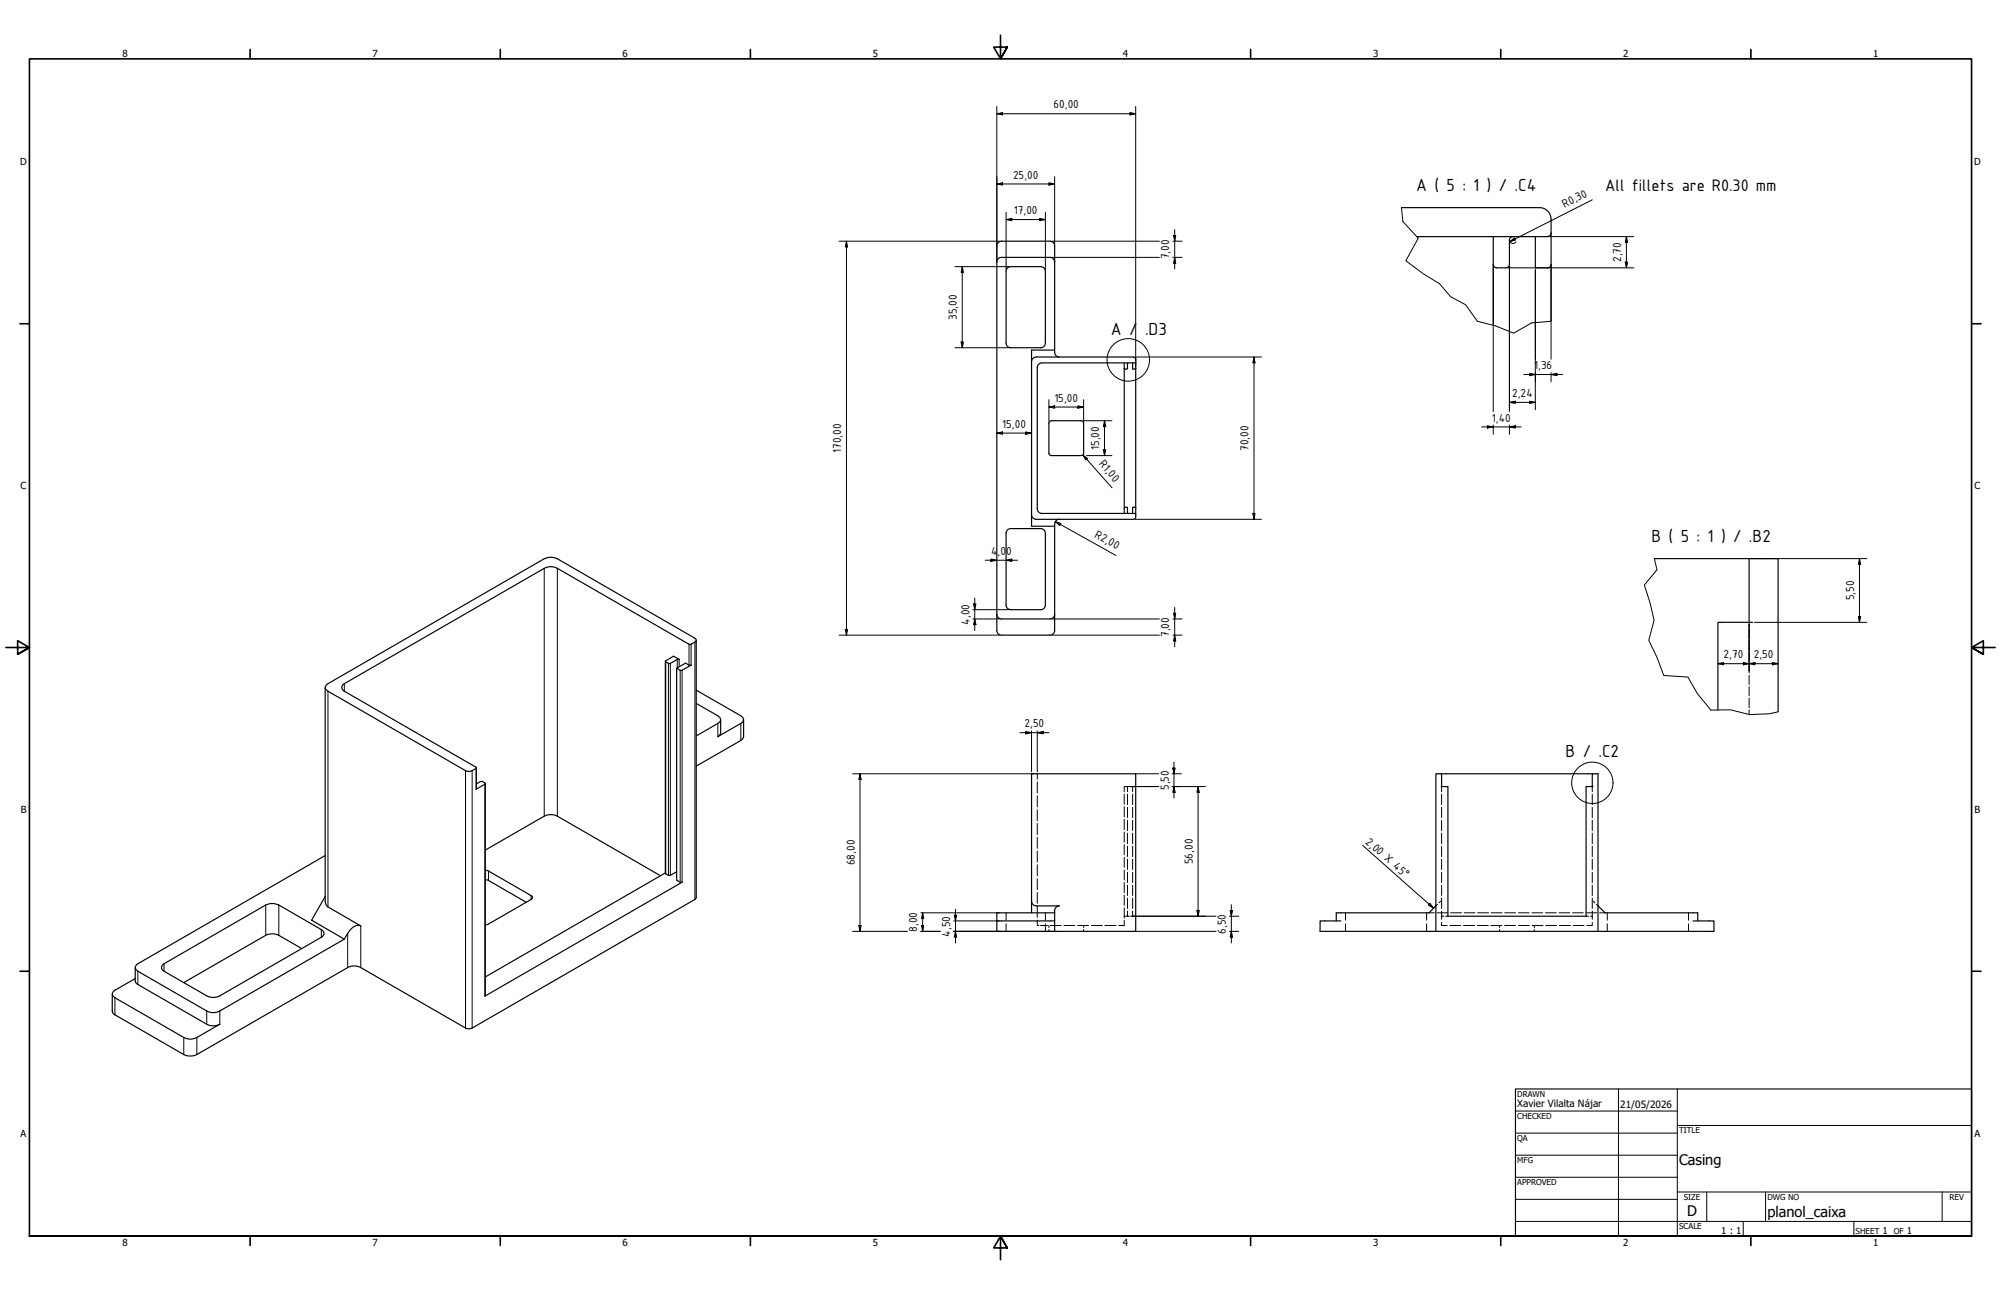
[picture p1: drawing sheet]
<svg xmlns="http://www.w3.org/2000/svg" width="864mm" height="559mm" viewBox="0 0 864 559" stroke-linecap="round" stroke-linejoin="round" font-family="sans-serif">
<!-- layer: Hidden (ANSI) -->
<g fill="none" stroke="#000" stroke-width=".43">
<path d="M447.7 333.9v2.3M447.7 337.4v4.8M485.8 339.4h-.6v2.2M486.3 339.4h.6M486.6 339.4v2.2M488.5 339.4h.4M488.8 339.4v2.2M489.5 339.4h.5M490.1 339.4h.1M622.2 339.4v2.2M687.2 339.4v2.2M447.7 343.4v4.8"/>
<path d="M447.7 349.4v4.7M447.7 355.3v4.8M485.2 342.6v4.4M485.2 348.1v4.4M485.2 353.6v4.3M485.2 359v4.4M486.6 342.7v4.5M486.6 348.4v4.4M486.6 353.9v4.5M486.6 359.5v4.5M488.8 342.7v4.5M488.8 348.4v4.4"/>
<path d="M488.8 353.9v4.5M488.8 359.5v4.5M622.2 342.7v4.5M622.2 348.4v4.4M622.2 353.9v4.5M622.2 359.5v4.5M687.2 342.7v4.5M687.2 348.4v4.4M687.2 353.9v4.5M687.2 359.5v4.5M447.7 361.3v4.7M447.7 367.2v4.8"/>
<path d="M447.7 373.2v4.8M447.7 379.2v4.7M485.2 364.5v4.3M485.2 370v4.3M485.2 375.4v4.3M486.6 365.1v4.5M486.6 370.7v4.5M486.6 376.4v4.4M488.8 365.1v4.5M488.8 370.7v4.5M488.8 376.4v4.4M622.2 365.1v4.5"/>
<path d="M622.2 370.7v4.5M622.2 376.4v4.4M687.2 365.1v4.5M687.2 370.7v4.5M687.2 376.4v4.4M434.2 393.9v3.2M434.2 398.7v3.2M447.7 397v2.4h.7M447.7 385.1v4.7M447.7 391v4.8M449 399.4h3.1M451.2 393.9v3.2"/>
<path d="M451.2 398.7v3.2M452.7 399.4v.8M453.3 399.4h4.7M459.2 399.4h4.7M465.1 399.4h4.7M467.7 399.4v.8M471 399.4h4.7M476.9 399.4h4.7M485.2 397.2v2.2h-2.4M485.2 395.4h.1M485.2 380.8v4.4M485.2 386.3v4.4"/>
<path d="M485.2 391.7v4.4M485.4 395.4h.4M486 395.4h.4M486.6 393.1l-.1 2.3M486.6 382v4.4M486.6 387.5v4.5M486.8 395.4h.6M488 395.4h1.4M488.8 382v4.4M488.8 387.5v4.5M488.8 393.1v2.3M489.6 395.4h.4"/>
<path d="M490.1 395.4h.1M580.7 393.9v3.2M580.7 398.7v3.2M615.7 393.9v3.2M615.7 398.7v3.2M616.7 393.9h2.4M620.2 393.9h4.7M620.4 390.2l-.7 .7M621.7 388.9l-.7 .7M622.2 398v1.4h2.4M622.2 395.4h.1M622.2 382v4.4"/>
<path d="M622.2 387.5v4.5M622.2 393.1v3.6M622.4 395.4h.8M623.9 395.4h.7M625.7 399.4h4.8M626 393.9h4.7M631.6 399.4h4.8M631.9 393.9h4.7M637.5 399.4h4.8M637.7 393.9h4.7M643.4 399.4h4.8M643.6 393.9h4.7"/>
<path d="M647.2 399.4v.8M649.4 399.4h4.7M649.4 393.9h4.7M655.3 399.4h4.7M655.3 393.9h4.7M661.2 393.9h4.6M661.2 399.4h4.7M662.2 399.4v.8M667 393.9h4.6M667.1 399.4h4.7M672.8 393.9h4.7M673 399.4h4.7"/>
<path d="M678.7 393.9h4.6M678.9 399.4h4.7M684.5 393.9h4.7M684.8 395.4h.8M686.4 395.4h.8M687.2 398v1.4h-2.4M687.2 382v4.4M687.2 387.5v4.5M687.2 393.1v3.6M687.7 388.9l.6 .7M689 390.2l.7 .7M690.4 393.9h2.3"/>
<path d="M693.7 393.9v3.2M693.7 398.7v3.2M728.7 393.9v3.2M728.7 398.7v3.2M452.7 401.1v.8M467.7 401.1v.8M647.2 401.1v.8M662.2 401.1v.8"/>
</g>
<!-- layer: Visible (ANSI) -->
<g fill="none" stroke="#000" stroke-width=".51">
<path d="M430.2 113.1l.6-1.5 1.4-.5h21l1.4 .5 .6 1.5M434.8 115.6l1.4-.5h13l1 .2 .7 .8 .3 1v31l-.3 1-.7 .7-1 .3h-13l-1-.3-.7-.7-.3-1v-31zM447.2 154.1h42l.9 .6 .1 68.4-.3 .7-.7 .3h-42M447.2 154.1l-1.4 .5-.6 1.5M455.2 151.1h-10v76h10M457.2 154.1a2 2 0 0 1-2-2v-46l-.3-1-.7-.8-1-.2h-21l-1 .2-.7 .8-.3 1v166l.3 1 .7 .7 1 .3h21l1-.3 .7-.7 .3-1v-46a2 2 0 0 1 2-2M485.2 159l.3 .3M485.2 156.6v65M486.6 159l-1.1 .3M486.9 156.6l-.3 .3v2.1M488.8 156.6v2.7h1.1M489.9 156.6h-40.2l-1 .3-.8 .7-.2 1v61l.6 1.4 1.4 .6h40.2"/>
<path d="M490.2 156.3l-.3 .3M490.2 159l-.3 .3M452.7 195.6v-13l.3-.7 .7-.3 13-.1 .7 .4 .3 .7v13M452.7 195.5l.3 .7 .7 .3M453.7 196.6h13M467.7 195.5l-.3 .7-.7 .3M485.5 218.9l1.1 .3M485.5 218.9l-.3 .3M486.6 219.2v2.1l.3 .3M488.8 219.2v2.1l-.3 .3M489.9 218.9l.3 .3M489.9 218.9l-1.1 .3"/>
<path d="M434.2 230.1v30.9M434.2 230.1l.6-1.4 1.4-.6h13l1.4 .6 .6 1.4M445.2 222.1l.6 1.4 1.4 .6M451.2 230.1v30.9M489.9 221.6l.3 .3M430.2 265.1l.6 1.4 1.4 .6h21l1.4-.6 .6-1.4M434.2 261.1l.6 1.4 1.4 .6h13l1.4-.6 .6-1.4M621.9 339.4h3v56M622.2 339.4v-5.5h-2.5v68M622.2 333.9h65M687.2 339.4v-5.5h2.5v68M687.5 339.4h-3v56"/>
<path d="M430.2 397.4h25M445.2 388.9v-55h45v68h-60v-8h25M445.2 388.9a2 2 0 0 0 2 2h10a2.25 2.25 0 0 0-2 3M445.2 388.9v5M455.2 393.9v8M578.7 397.4h-9v4.5h170v-4.5h-9M619.7 390.9l-3 3h-40v3.5M624.6 395.4h60.2M689.7 390.9l3 3h40v3.5"/>
</g>
<!-- layer: Break Line (ISO) -->
<path d="M604.8 89.6l.7 6 6.6 7.2-5.4 9.7 7.5 5.6 7.1 4.3 4.7 5.6 6.5 3.5 5.1 7.1 7.8 2 7.9 3.2 7.7-4.5 8-.6 .4-.3M714 241l1.1 4.9-5.4 6.5 2.5 8 1.7 7.3-2.3 8.6 3.5 7.2 3 8 10.4 .7 4.1 7.1 5.8 7.1 8.6-.1 8.1 2.1 8.4-.4 3.9-.9" fill="none" stroke="#000" stroke-width=".43"/>
<!-- layer: Visible (ISO) -->
<g fill="none" stroke="#000" stroke-width=".51">
<path d="M604.8 89.6h59.6a5 5 0 0 1 5 5M669.4 94.6v43.8M611.4 102.1h56.6M644.5 102.1v38.3M644.5 114.1l.6 1.2 .9 .3 4.4-.1 .8-.5 .2-.9M652.9 102.1l-.8 .3-.7 1.2v10.5M662.6 102.1v13.5h5.4M669.4 100.6l-.3 .8-1.2 .6M669.4 114.1l-.3 .9-1.2 .6M714 241h40.9v27.5M754.9 241h12.5v66.1M300.5 276.2l-.1 111.5-97.3 56.2-2.2-.3-45.2-26.1a5.8 5.8 0 0 0-5.6 0l-65.1 37.5a6.3 6.3 0 0 1-5.7 0l-30.3-17.5-.5-1.3v-7.3"/>
<path d="M756.4 268.5h-15v37.9M140.3 296.7v92l.6 2.1 .6 .6 14.2 8.1a4.9 4.9 0 0 0-5.6 3.3l-1.5 2.5-14.1-8.2 5.8-10.3M140.8 295.6l94.1-54.5a6.3 6.3 0 0 1 5.6 0l59.4 34.3 .6 .8a3.5 3.5 0 0 1-2.7 1.9l-57.3-32.9a5.8 5.8 0 0 0-5.6 0l-86.3 49.8a1.73 1.73 0 0 0-1.1 1.6 1.73 1.73 0 0 0 1.1 1.7l56.9 32.8v.5a4.2 4.2 0 0 1-4.6 .9l-59.4-34.2a1.65 1.65 0 0 1-.7-2.7zM287.1 285.4v91.4l1.8 1 3.1-1.6M287.3 285.1l3.4-2 2.4 1.4h-.8l-3.4 1.9-1.6-.8zM292 288.4l1.6 .8h.8l3.9-2.2h-.9l-1.5-.9-3.9 2.3v91.4l1.6 .9h.8l-85.1 49.1 .1-91.7M300.5 297.8l20 11.7a1.65 1.65 0 0 1-.8 2.7l-9.9 5.7 1-1 .2-.7v-5.7M300.5 303.5l10.1 6a1.65 1.65 0 0 1-.8 2.7l-9.3 5.4M320.9 310.5v7.4l-.5 1.1-19.9 11.6M205.6 331.3l-.1 9.3 3.9-2.5-1.6-.9-2.2 1.1M140.3 369.2l-80.8 46.7a1.73 1.73 0 0 0-1.1 1.6 1.73 1.73 0 0 0 1.1 1.6l29.7 17.1a5.8 5.8 0 0 0 5.7 0l53.7-30.9M209.4 366.8l25.5-14.6a6.3 6.3 0 0 1 5.6 0l44.6 25.7"/>
<path d="M209.4 375.5l1.4 .4 18.4 10.6 .6 .8-.6 .8-18.4 10.6-1.4 .3M209.4 379.6l1.4 .3 16.3 9.4M287.1 376.7l-77.7 44.9M58.4 417.5v5.7l.5 1.2 30.3 17.6a5.8 5.8 0 0 0 5.7 0l-9.9 5.7a5.8 5.8 0 0 1-5.7 0l-29.7-17.2a1.73 1.73 0 0 1-1.1-1.6 1.73 1.73 0 0 1 1.1-1.6l8.8-5M70.1 416.4l44.6-25.9a6.3 6.3 0 0 1 5.6 0l19.1 11.3a1.65 1.65 0 0 1-.7 2.6l-43.8 25.3a5.8 5.8 0 0 1-5.7 0l-18.4-10.6a1.67 1.67 0 0 1-.7-2.7zM130.2 409.3l-9.9-5.7a6.3 6.3 0 0 0-5.6 0l-35.4 20.4"/>
</g>
<!-- layer: Hidden (ISO) -->
<path d="M754.9 268.5v2M754.9 271.5v4M754.9 276.5v4M754.9 281.4v4M754.9 286.4v4M754.9 291.4v4M754.9 296.4v4M754.9 301.3v4M754.9 306.3v2" fill="none" stroke="#000" stroke-width=".43"/>
<!-- layer: Visible Narrow (ISO) -->
<g fill="none" stroke="#000" stroke-width=".43">
<path d="M234.9 245.2v107M240.5 245.2v107M297.4 278v9M298.3 278v9M299.9 277.1v111M141.5 298.3v93.1M148.6 295v3.3M287.3 285.6v91.5M288.5 286.3v91.4M289.3 286.3v91.4M292.3 284.5v3.7M293.1 284.5v3.2"/>
<path d="M293.6 289.2v91.5M294.4 289.2v91.5M309.8 312.2v5.7M319.7 312.2v7.3M200.9 332.5v111.1M203.8 332.5v111.1M205.5 331.6v9M209.3 338.4v91.4M210.8 375.9v4M114.7 390.5v13.1M120.3 390.5v13.1M155.7 399.5v18"/>
<path d="M229.2 386.5v1.6M59.5 419.1v5.7M70.8 415.9v3.2M138.7 401.1v3.3M150.1 402.8v14.7M49.6 430.5v7.4M89.2 436.2v5.8M94.9 436.2v5.8M79.3 447.7v7.3M85 447.7v7.3"/>
</g>
<!-- layer: Detail Boundary (ISO) -->
<g fill="none" stroke="#000" stroke-width=".43">
<circle cx="486.9" cy="155.3" r="9.2"/>
<circle cx="687.2" cy="337.8" r="8.9"/>
</g>
<!-- layer: Border (ANSI) -->
<g fill="none" stroke="#000" stroke-width=".7">
<path d="M431.8 15.2v10.2l-2.9-5.1h5.8l-2.9 5.1 2.9-5.1M107.9 21.3v4.1M215.9 21.3v4.1M323.8 21.3v4.1M539.8 21.3v4.1M647.7 21.3v4.1M755.6 21.3v4.1M8.6 139.7h4.1M850.9 139.7h4.1M2.5 279.4h10.2l-5.1-2.9v5.8l5.1-2.9-5.1 2.9M861.1 279.4h-10.2l5.1-2.9v5.8l-5.1-2.9 5.1 2.9M8.6 419.1h4.1"/>
<path d="M850.9 419.1h4.1M12.7 533.4v-508h838.2v508h-838.2h838.2M107.9 533.4v4.1M215.9 533.4v4.1M323.8 533.4v4.1M434.7 538.5l-2.9-5.1 2.9 5.1h-5.8l2.9-5.1v10.2M539.8 533.4v4.1M647.7 533.4v4.1M755.6 533.4v4.1"/>
</g>
<!-- layer: Title (ANSI) -->
<g fill="none" stroke="#000" stroke-width=".43">
<path d="M654 479.4h69.9M698.5 469.9v63.5M723.9 469.9v63.5M654 488.9h69.9M654 498.5h69.9M723.9 485.6h127M654 508h69.9M654 517.5h69.9M723.9 514.3h127M736.6 514.3v12.7M762 514.3v12.7M838.2 514.3v12.7"/>
<path d="M654 527h196.9M752.3 527v6.4M800.1 527v6.4"/>
</g>
<path d="M654 469.9h196.9v63.5h-196.9z" fill="none" stroke="#000" stroke-width=".51"/>
<!-- layer: Dimension (ISO) -->
<g fill="none" stroke="#000" stroke-width=".43">
<path d="M430.2 49.1l2.5-.5v1zM430.2 45.9v66.4M430.2 49.1h60M487.7 48.6l2.5 .5-2.5 .5zM490.2 45.9v112.3M430.2 79.4l2.5-.5v1zM430.2 79.4h25M452.7 78.9l2.5 .5-2.5 .5zM455.2 76.2v29.1M434.2 94.7l2.5-.5v1zM434.2 94.7h17M434.2 91.6v24.7"/>
<path d="M448.7 94.2l2.5 .5-2.5 .5zM451.2 91.6v24.7M507 99.1v17M687.2 86.2l-35.6 18.1M362.1 104.1h69.3M365.3 104.1l.5 2.5h-1zM365.3 104.1v170M412.1 115.1h23.3M415.3 115.1l.5 2.5h-1zM415.3 115.1v35M454 104.1h46.4M454 111.1h46.4"/>
<path d="M506.2 104.1h4M506.2 111.1h4M506.5 101.6h.9l-.4 2.5zM507 111.1l.4 2.5h-.9zM644.5 114.9v62.7M650.7 115.6h54.4M651.4 114.9v62.7M651.6 104.3l2-1.6 .4 .9zM651.7 104.4a1.49 1.49 0 0 0 2.5 0M662.6 116.4v60.4M668.7 102.1h36.4M669.4 114.9v40.1"/>
<path d="M701.4 113.1h1l-.5 2.5zM701.9 102.1l.5 2.5h-1zM701.9 102.1v13.5M412.1 150.1h23.3M414.8 147.6h1l-.5 2.5zM490 154.1h54.4M541.2 154.1l.5 2.5h-1zM541.2 154.1v70M452.7 175.6l2.5-.5v1zM452.7 175.6h15M452.7 172.5v9.3M465.2 175.1l2.5 .5-2.5 .5z"/>
<path d="M467.7 172.5v9.3M651.4 173.6l2.6-.5v1zM651.4 173.6h11.2M657.7 161.6h16.7M660.1 161.1l2.5 .5-2.5 .5zM660.1 173.1l2.5 .5-2.5 .5zM669.4 161.6l2.6-.5v1zM669.4 160.8v4M430.2 186.9l2.5-.5v1zM430.2 186.9h15M442.7 186.4l2.5 .5-2.5 .5zM467.4 196.3l2 1.6-.8 .6z"/>
<path d="M467.4 196.3l12.5 14.2M467.5 181.5h12.4M468.9 196.6h11M476.2 194.1h1l-.5 2.5zM476.7 181.5l.5 2.6h-1zM476.7 181.5v15.1M639.4 184.2h17.1M641.9 183.7l2.6 .5-2.6 .5zM644.5 183.4v4M651.4 184.2l2.6-.5v1zM651.4 183.4v4M455.4 225.1l2.4 .8-.4 .9z"/>
<path d="M455.4 225.1l26.2 14.6M490 224.1h54.4M540.7 221.6h1l-.5 2.5zM420.7 258.1v14M425.2 241.7h14M427.7 241.2l2.5 .5-2.5 .6zM434.2 241.7l2.5-.5v1.1zM755.7 241h50M802.5 241l.5 2.5h-.9zM802.5 241v27.5M362.1 274.1h69.3M364.8 271.6h1l-.5 2.5z"/>
<path d="M419.9 267.1h11.5M419.9 263.1h15.5M420.2 260.6h1l-.5 2.5zM420.7 267.1l.5 2.5h-1zM454 274.1h46.4M454 267.1h46.4M506.2 274.1h4M506.2 267.1h4M506.5 264.6h.9l-.4 2.5zM507 274.1l.4 2.5h-.9zM507 262.1v17M754.9 269.4v20.2"/>
<path d="M757.2 268.5h48.5M802.1 266.1h.9l-.5 2.4zM741.4 286.4l2.5-.5v1zM741.4 286.4h26M752.4 285.9l2.5 .5-2.5 .5zM754.9 286.4l2.5-.5v1zM764.9 285.9l2.5 .5-2.5 .5zM440.2 316.2h12.5M442.7 315.7l2.5 .5-2.5 .5zM445.2 315.4v17.7M447.7 316.2l2.5-.5v1zM447.7 315.4v17.7"/>
<path d="M368 333.9h78.4M371.2 333.9l.5 2.5h-1.1zM371.2 333.9v68M486 339.4h14.1M490 333.9h10.1M505.9 333.9h3.9M505.9 339.4h14.4M506.2 331.4h1l-.5 2.5zM506.7 339.4l.5 2.5h-1zM506.7 328.9v15.5M517.1 339.4l.5 2.5h-1zM517.1 339.4v56"/>
<path d="M370.6 399.4h1.1l-.5 2.5zM397.4 393.9h34M397.7 399.4h1l-.5 2.5zM398.2 393.9l.5 2.5h-1zM398.2 393.9v8M411.6 397.4h19.8M411.9 394.9h1l-.5 2.5zM412.4 392.4v14.5M489.3 395.4h35.5M516.6 392.9h1l-.5 2.5zM530.6 395.4h4M530.9 392.9h1l-.5 2.5z"/>
<path d="M531.4 390.4v16.5M368 401.9h23.6M397.4 401.9h8.4M411.6 401.9h44.8M412.4 401.9l.5 2.5h-1zM490 401.9h34.8M530.6 401.9h4M531.4 401.9l.5 2.5h-1z"/>
</g>
<g fill="#000">
<path d="M430.2 49.1l2.5-.5v1zM487.7 48.6l2.5 .5-2.5 .5zM430.2 79.4l2.5-.5v1zM452.7 78.9l2.5 .5-2.5 .5zM434.2 94.7l2.5-.5v1zM448.7 94.2l2.5 .5-2.5 .5zM365.3 104.1l.5 2.5h-1zM415.3 115.1l.5 2.5h-1zM506.5 101.6h.9l-.4 2.5zM507 111.1l.4 2.5h-.9zM651.6 104.3l2-1.6 .4 .9zM701.4 113.1h1l-.5 2.5z"/>
<path d="M701.9 102.1l.5 2.5h-1zM414.8 147.6h1l-.5 2.5zM541.2 154.1l.5 2.5h-1zM452.7 175.6l2.5-.5v1zM465.2 175.1l2.5 .5-2.5 .5zM651.4 173.6l2.6-.5v1zM660.1 161.1l2.5 .5-2.5 .5zM660.1 173.1l2.5 .5-2.5 .5zM669.4 161.6l2.6-.5v1zM430.2 186.9l2.5-.5v1zM442.7 186.4l2.5 .5-2.5 .5zM467.4 196.3l2 1.6-.8 .6z"/>
<path d="M476.2 194.1h1l-.5 2.5zM476.7 181.5l.5 2.6h-1zM641.9 183.7l2.6 .5-2.6 .5zM651.4 184.2l2.6-.5v1zM455.4 225.1l2.4 .8-.4 .9zM540.7 221.6h1l-.5 2.5zM427.7 241.2l2.5 .5-2.5 .6zM434.2 241.7l2.5-.5v1.1zM802.5 241l.5 2.5h-.9zM364.8 271.6h1l-.5 2.5zM420.2 260.6h1l-.5 2.5zM420.7 267.1l.5 2.5h-1z"/>
<path d="M506.5 264.6h.9l-.4 2.5zM507 274.1l.4 2.5h-.9zM802.1 266.1h.9l-.5 2.4zM741.4 286.4l2.5-.5v1zM752.4 285.9l2.5 .5-2.5 .5zM754.9 286.4l2.5-.5v1zM764.9 285.9l2.5 .5-2.5 .5zM442.7 315.7l2.5 .5-2.5 .5zM447.7 316.2l2.5-.5v1zM371.2 333.9l.5 2.5h-1.1zM506.2 331.4h1l-.5 2.5zM506.7 339.4l.5 2.5h-1z"/>
<path d="M517.1 339.4l.5 2.5h-1zM370.6 399.4h1.1l-.5 2.5zM397.7 399.4h1l-.5 2.5zM398.2 393.9l.5 2.5h-1zM411.9 394.9h1l-.5 2.5zM516.6 392.9h1l-.5 2.5zM530.9 392.9h1l-.5 2.5zM412.4 401.9l.5 2.5h-1zM531.4 401.9l.5 2.5h-1z"/>
</g>
<!-- layer: Symbol (ISO) -->
<path d="M588.1 364.8l30.6 27.1M617.2 389.8l1.5 2.1-2.2-1.3z" fill="none" stroke="#000" stroke-width=".43"/>
<path d="M617.2 389.8l1.5 2.1-2.2-1.3z" fill="#000"/>
<g font-size="8.1">
<text x="611.2" y="82.6">A ( 5 : 1 ) / .C4</text>
<text x="479.5" y="144.5">A /</text>
<text x="494.2" y="144.5">.D3</text>
<text x="712.8" y="234">B ( 5 : 1 ) / .B2</text>
<text x="675.7" y="326.5">B / .C2</text>
</g>
<text font-size="7.7" x="692.8" y="82.5">All fillets are R0.30 mm</text>
<g font-size="6.3">
<text x="724.7" y="502.7">Casing</text>
<text x="728.1" y="524.9">D</text>
<text x="762.8" y="525">planol_caixa</text>
</g>
<g font-size="5.4">
<text x="454.7" y="46.8">60,00</text>
<text x="437.2" y="77.1">25,00</text>
<text x="675.3" y="89.7" transform="rotate(-27 675.3 89.7)">R0,30</text>
<text x="437.5" y="92.5">17,00</text>
<text x="504.6" y="111.9" transform="rotate(-90 504.6 111.9)">7,00</text>
<text x="699.6" y="113.1" transform="rotate(-90 699.6 113.1)">2,70</text>
<text x="412.9" y="138.1" transform="rotate(-90 412.9 138.1)">35,00</text>
<text x="662.1" y="159.3">1</text>
<text x="663.9" y="159.3">,36</text>
<text x="455" y="173.4">15,00</text>
<text x="652.6" y="171.3">2,24</text>
<text x="432.5" y="184.5">15,00</text>
<text x="643.8" y="181.9">1,40</text>
<text x="363" y="195.5" transform="rotate(-90 363 195.5)">170,00</text>
<text x="474.4" y="194.2" transform="rotate(-90 474.4 194.2)">15,00</text>
<text x="538.9" y="194.6" transform="rotate(-90 538.9 194.6)">70,00</text>
<text x="474" y="200.4" transform="rotate(48 474 200.4)">R1,00</text>
<text x="472.1" y="231.8" transform="rotate(29 472.1 231.8)">R2,00</text>
<text x="427.7" y="239.5">4</text>
<text x="430.5" y="239.5">,</text>
<text x="431.7" y="239.5">0</text>
<text x="434.2" y="239.5">0</text>
<text x="800.2" y="259.1" transform="rotate(-90 800.2 259.1)">5,50</text>
<text x="418.4" y="269.6" transform="rotate(-90 418.4 269.6)">4,00</text>
<text x="504.6" y="274.9" transform="rotate(-90 504.6 274.9)">7,00</text>
<text x="743.9" y="284.1">2,70</text>
<text x="756.9" y="284.1">2,50</text>
<text x="442.2" y="313.9">2,50</text>
<text x="504.4" y="340.9" transform="rotate(-90 504.4 340.9)">5,50</text>
<text x="589.1" y="363.7" transform="rotate(42 589.1 363.7)">2,00 X 45°</text>
<text x="368.9" y="373.4" transform="rotate(-90 368.9 373.4)">68,00</text>
<text x="514.8" y="372.9" transform="rotate(-90 514.8 372.9)">56,00</text>
<text x="395.9" y="402.1" transform="rotate(-90 395.9 402.1)">8,00</text>
<text x="410.1" y="404.1" transform="rotate(-90 410.1 404.1)">4,50</text>
<text x="529.1" y="402.9" transform="rotate(-90 529.1 402.9)">6,50</text>
</g>
<g font-size="4.3">
<text x="654.8" y="477.8">Xavier Vilalta Nájar</text>
<text x="699.3" y="478">21/05/2026</text>
</g>
<g font-size="4.2">
<text x="52.8" y="24.4">8</text>
<text x="160.8" y="24.4">7</text>
<text x="268.7" y="24.4">6</text>
<text x="376.7" y="24.4">5</text>
<text x="484.6" y="24.4">4</text>
<text x="592.6" y="24.4">3</text>
<text x="700.5" y="24.4">2</text>
<text x="808.5" y="24.4">1</text>
<text x="8.8" y="71.4">D</text>
<text x="852" y="71.4">D</text>
<text x="8.9" y="211.1">C</text>
<text x="852.2" y="211.1">C</text>
<text x="9" y="350.8">B</text>
<text x="852.2" y="350.8">B</text>
<text x="8.9" y="490.5">A</text>
<text x="852.2" y="490.5">A</text>
<text x="742.9" y="532.6">1 : 1</text>
<text x="812.4" y="532.6">1</text>
<text x="823" y="532.6">1</text>
<text x="52.8" y="537.5">8</text>
<text x="160.8" y="537.5">7</text>
<text x="268.7" y="537.5">6</text>
<text x="376.7" y="537.5">5</text>
<text x="484.6" y="537.5">4</text>
<text x="592.6" y="537.5">3</text>
<text x="700.5" y="537.5">2</text>
<text x="808.5" y="537.5">1</text>
</g>
<g font-size="3.5">
<text x="654.8" y="473.2">DRAWN</text>
<text x="654.8" y="482.8">CHECKED</text>
<text x="724.7" y="488.9">TITLE</text>
<text x="654.8" y="492.3">QA</text>
<text x="654.8" y="501.8">MFG</text>
<text x="654.8" y="511.4">APPROVED</text>
<text x="726.7" y="517.7">SIZE</text>
<text x="762.8" y="517.7">DWG NO</text>
<text x="841.4" y="517.7">REV</text>
<text x="724.7" y="530.4">SCALE</text>
<text x="800.9" y="532.6">SHEET</text>
<text x="817.4" y="532.6">OF</text>
</g>
</svg>
